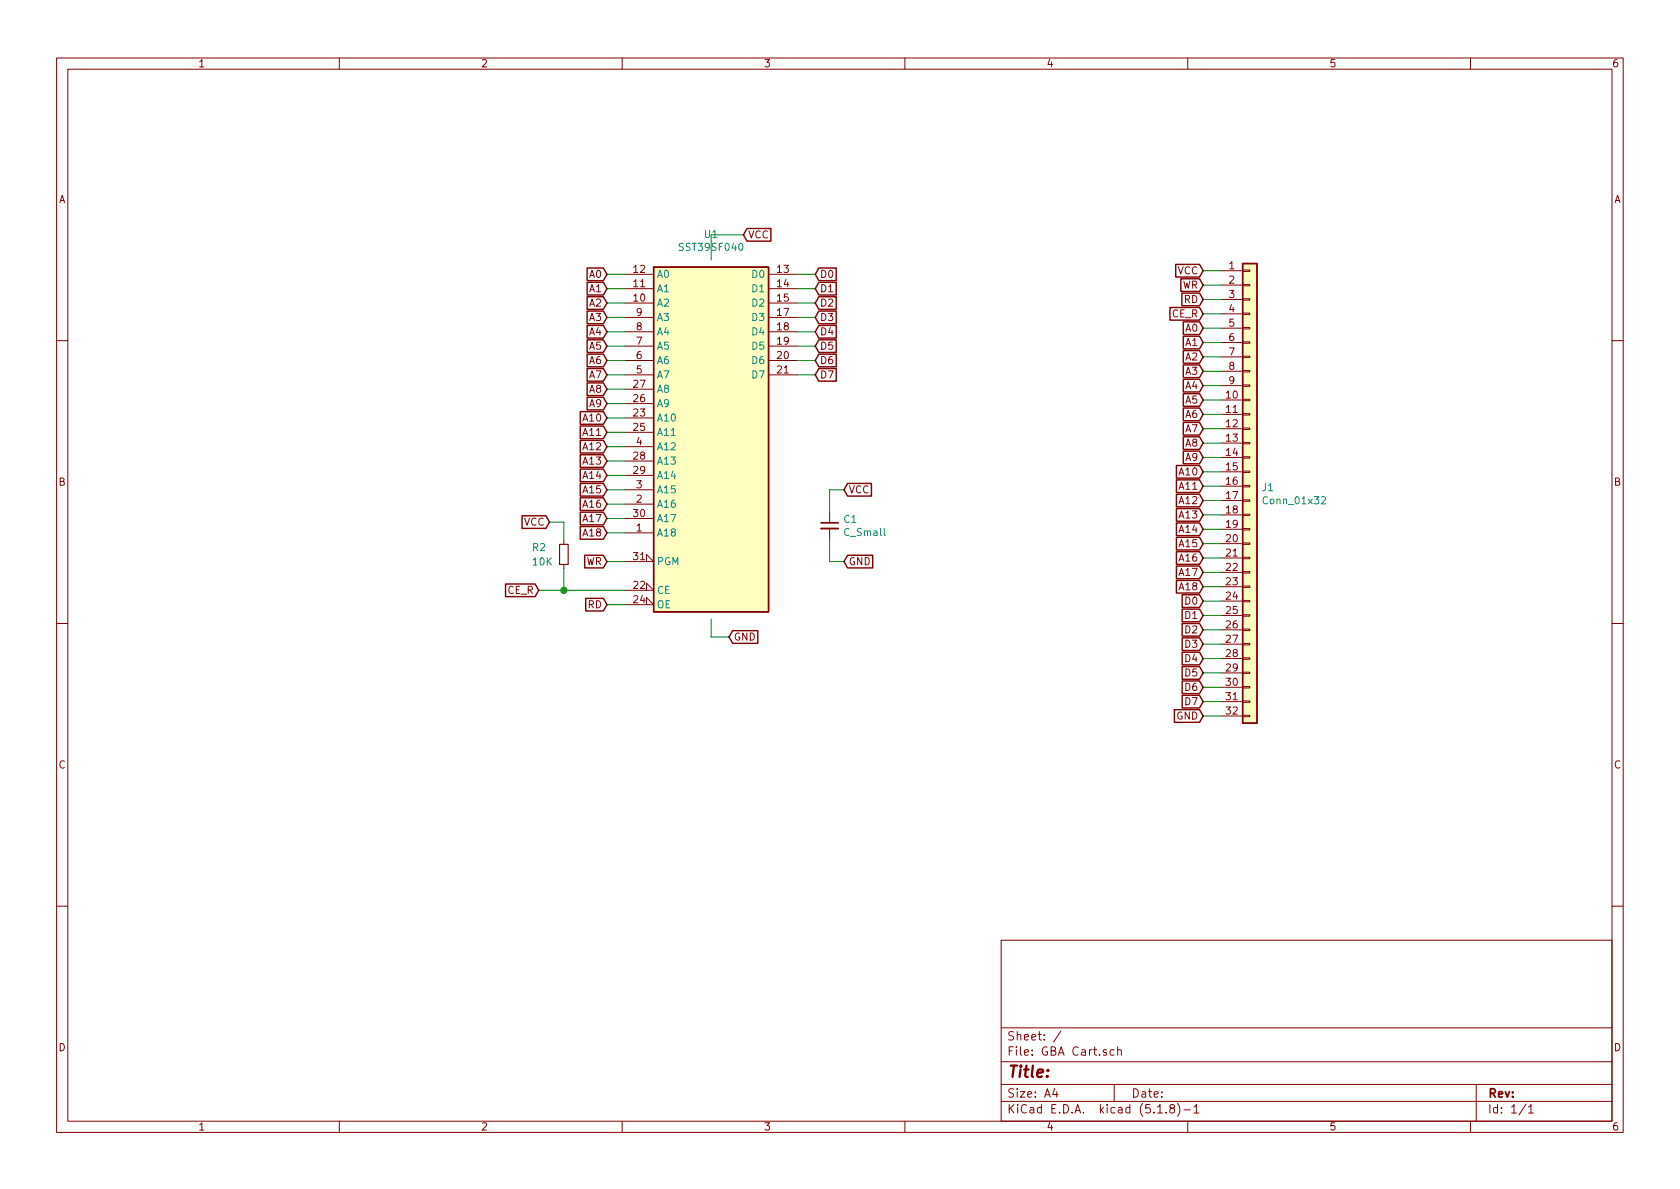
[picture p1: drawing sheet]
<svg xmlns="http://www.w3.org/2000/svg" width="297mm" height="210mm" viewBox="0 0 297 210" stroke-linecap="round" stroke-linejoin="round" font-family="sans-serif">
<g fill="none" stroke="#840000" stroke-width=".18">
<path d="M10 10.3h277v189.9h-277zM12 12.2h273v186.1h-273zM60 10.3v1.9M110 10.3v1.9M160 10.3v1.9M210 10.3v1.9M260 10.3v1.9M110.5 53.6h5.1M110.5 51h5.1M110.5 48.5h5.1M110.5 56.1h5.1M110.5 58.7h5.1"/>
<path d="M135.9 53.6h5.1M135.9 51h5.1M135.9 48.5h5.1M135.9 56.1h5.1M135.9 58.7h5.1M215.9 47.9h3.8M215.9 50.4h3.8M215.9 53h3.8M215.9 55.5h3.8M215.9 58h3.8M219.7 57.9h1.3v.3h-1.3zM219.7 55.4h1.3v.2h-1.3z"/>
<path d="M219.7 52.8h1.3v.3h-1.3zM219.7 50.3h1.3v.2h-1.3zM219.7 47.7h1.3v.3h-1.3zM10 60.2h2M110.5 61.2h5.1M110.5 63.7h5.1M110.5 66.3h5.1M110.5 73.9h5.1M110.5 76.4h5.1M110.5 71.4h5.1M110.5 68.8h5.1M110.5 79h5.1"/>
<path d="M135.9 61.2h5.1M135.9 63.7h5.1M135.9 66.3h5.1M215.9 70.7h3.8M215.9 73.3h3.8M215.9 75.8h3.8M215.9 78.4h3.8M215.9 60.6h3.8M215.9 63.1h3.8M215.9 65.7h3.8M215.9 68.2h3.8M219.7 60.4h1.3v.3h-1.3z"/>
<path d="M219.7 78.2h1.3v.3h-1.3zM219.7 75.7h1.3v.2h-1.3zM219.7 73.1h1.3v.3h-1.3zM219.7 70.6h1.3v.3h-1.3zM219.7 68.1h1.3v.2h-1.3zM219.7 65.5h1.3v.3h-1.3zM219.7 63h1.3v.2h-1.3zM285 60.2h2M99.7 95.5v.8M99.7 99.8v.8M110.5 99.3h5.1l-1.3-1.3v1.3M110.5 94.2h5.1"/>
<path d="M110.5 89.1h5.1M110.5 81.5h5.1M110.5 84.1h5.1M110.5 86.6h5.1M110.5 91.7h5.1M146.7 90.4v2.1M146.7 93.5v2M215.9 80.9h3.8M215.9 83.4h3.8M215.9 86h3.8M215.9 88.5h3.8M215.9 91.1h3.8"/>
<path d="M215.9 93.6h3.8M215.9 96.1h3.8M215.9 98.7h3.8M219.7 90.9h1.3v.3h-1.3zM219.7 93.5h1.3v.2h-1.3zM219.7 96h1.3v.3h-1.3zM219.7 98.5h1.3v.3h-1.3zM219.7 88.4h1.3v.2h-1.3zM219.7 83.3h1.3v.3h-1.3zM219.7 80.8h1.3v.2h-1.3zM219.7 85.8h1.3v.3h-1.3zM10 110.3h2"/>
<path d="M110.5 104.4h5.1l-1.3-1.3v1.3M110.5 106.9h5.1l-1.3-1.2v1.2M215.9 101.2h3.8M215.9 103.8h3.8M215.9 106.3h3.8M215.9 108.8h3.8M215.9 111.4h3.8M215.9 113.9h3.8M215.9 116.5h3.8M215.9 119h3.8M219.7 113.8h1.3v.2h-1.3zM219.7 116.3h1.3v.3h-1.3z"/>
<path d="M219.7 118.9h1.3v.2h-1.3zM219.7 101.1h1.3v.2h-1.3zM219.7 103.6h1.3v.3h-1.3zM219.7 106.2h1.3v.2h-1.3zM219.7 108.7h1.3v.3h-1.3zM219.7 111.2h1.3v.3h-1.3zM285 110.3h2M215.9 121.5h3.8M215.9 124.1h3.8M215.9 126.6h3.8M219.7 121.4h1.3v.3h-1.3zM219.7 123.9h1.3v.3h-1.3z"/>
<path d="M219.7 126.5h1.3v.2h-1.3zM10 160.2h2M177 166.3h108v32h-108zM285 160.2h2M60 198.3v1.9M110 198.3v1.9M160 198.3v1.9M177 194.8h108M177 191.8h108M177 187.8h108M177 181.8h108M186.5 192.5l-.4 1h1"/>
<path d="M186.8 193v1M187.6 182.3l-1.3 2M197 185.7l-.5-.1-.2 .3v.6l.2 .1 .5-.1M197 191.8v3M197.6 185.7h.1a.37 .37 0 0 1 .6 .1v.8M197.6 185.1v1.5M204.7 196.8h.8M206.2 196.7v.1M207.1 196l-.3-.3 .2-.3a.48 .48 0 0 1 .6 .1l-.1 .4a.52 .52 0 0 0-.6 .2 .52 .52 0 0 0 .1 .6l.4 .1 .2-.1 .1-.4-.3-.3M208.2 195.1a1.71 1.71 0 0 1 0 2.3M209.3 196.3h1.2M210 198.3v1.9"/>
<path d="M211.1 195.8l.4-.5v1.5M211.1 196.8h.9M260 198.3v1.9M261 191.8v6.5M269.8 195.2l-1.2 2M270.3 195.8l.4-.5v1.5M270.3 196.8h.8"/>
</g>
<g fill="#ffffc2" stroke="#ffffc2" stroke-width=".18">
<path d="M115.6 47.2h20.3v61h-20.3z"/>
<path d="M219.7 46.6h2.5v81.3h-2.5z"/>
</g>
<g fill="none" stroke="#840000" stroke-width=".25">
<path d="M103.8 57.6h2.9l.6 1.1-.6 1.1h-2.9zM103.8 55h2.9l.6 1.1-.6 1.1h-2.9zM103.8 52.5h2.9l.6 1.1-.6 1.1h-2.9zM103.8 49.9h2.9l.6 1.1-.6 1.2h-2.9zM103.8 47.4h2.9l.6 1.1-.6 1.1h-2.9zM115.6 47.2h20.3v61h-20.3zM132.1 40.4h4.2v2.2h-4.2l-.7-1.1zM144.8 57.6h3.1v2.2h-3.1l-.7-1.1zM144.8 55h3.1v2.2h-3.1l-.7-1.1zM144.8 52.5h3.1v2.2h-3.1l-.7-1.1zM144.8 49.9h3.1v2.3h-3.1l-.7-1.2zM144.8 47.4h3.1v2.2h-3.1l-.7-1.1z"/>
<path d="M206.9 54.4h5.2l.6 1.1-.6 1.1h-5.2zM207.9 46.8h4.2l.6 1.1-.6 1.1h-4.2zM208.8 49.3h3.3l.6 1.1-.6 1.1h-3.3zM209 51.8h3.1l.6 1.2-.6 1.1h-3.1zM209.2 59.5h2.9l.6 1.1-.6 1.1h-2.9zM209.2 56.9h2.9l.6 1.1-.6 1.2h-2.9zM219.7 46.6h2.5v81.3h-2.5zM102.6 77.9h4.1l.6 1.1-.6 1.1h-4.1zM102.6 75.3h4.1l.6 1.1-.6 1.2h-4.1zM102.6 72.8h4.1l.6 1.1-.6 1.1h-4.1zM103.8 67.7h2.9l.6 1.1-.6 1.1h-2.9zM103.8 70.3h2.9l.6 1.1-.6 1.1h-2.9z"/>
<path d="M103.8 65.2h2.9l.6 1.1-.6 1.1h-2.9zM103.8 62.6h2.9l.6 1.1-.6 1.2h-2.9zM103.8 60.1h2.9l.6 1.1-.6 1.1h-2.9zM144.8 62.6h3.1v2.3h-3.1l-.7-1.2zM144.8 65.2h3.1v2.2h-3.1l-.7-1.1zM144.8 60.1h3.1v2.2h-3.1l-.7-1.1zM209.2 72.2h2.9l.6 1.1-.6 1.1h-2.9zM209.2 74.7h2.9l.6 1.1-.6 1.1h-2.9zM209.2 77.2h2.9l.6 1.2-.6 1.1h-2.9zM209.2 79.8h2.9l.6 1.1-.6 1.1h-2.9zM209.2 69.6h2.9l.6 1.1-.6 1.2h-2.9zM209.2 67.1h2.9l.6 1.1-.6 1.1h-2.9z"/>
<path d="M209.2 64.5h2.9l.6 1.2-.6 1.1h-2.9zM209.2 62h2.9l.6 1.1-.6 1.1h-2.9zM92.3 91.2h4.2l.7 1.1-.7 1.1h-4.2zM102.6 88h4.1l.6 1.1-.6 1.2h-4.1zM102.6 85.5h4.1l.6 1.1-.6 1.1h-4.1zM102.6 83h4.1l.6 1.1-.6 1.1h-4.1zM102.6 80.4h4.1l.6 1.1-.6 1.1h-4.1zM102.6 90.6h4.1l.6 1.1-.6 1.1h-4.1zM102.6 93.1h4.1l.6 1.1-.6 1.1h-4.1zM103.4 98.2h3.3l.6 1.1-.6 1.1h-3.3zM149.9 85.5h4.2v2.2h-4.2l-.7-1.1zM149.9 98.2h4.4v2.2h-4.4l-.7-1.1z"/>
<path d="M208 82.3h4.1l.6 1.1-.6 1.2h-4.1zM208 84.9h4.1l.6 1.1-.6 1.1h-4.1zM208 87.4h4.1l.6 1.1-.6 1.1h-4.1zM208 89.9h4.1l.6 1.2-.6 1.1h-4.1zM208 92.5h4.1l.6 1.1-.6 1.1h-4.1zM208 95h4.1l.6 1.1-.6 1.2h-4.1zM208 97.6h4.1l.6 1.1-.6 1.1h-4.1zM89.4 103.3h5.2l.6 1.1-.6 1.1h-5.2zM103.6 105.8h3.1l.6 1.1-.6 1.1h-3.1zM129.5 111.5h4.5v2.3h-4.5l-.6-1.2zM208 100.1h4.1l.6 1.1-.6 1.1h-4.1zM208 102.6h4.1l.6 1.2-.6 1.1h-4.1z"/>
<path d="M209 107.7h3.1l.6 1.1-.6 1.2h-3.1zM209 105.2h3.1l.6 1.1-.6 1.1h-3.1zM209 110.3h3.1l.6 1.1-.6 1.1h-3.1zM209 112.8h3.1l.6 1.1-.6 1.1h-3.1zM209 115.3h3.1l.6 1.2-.6 1.1h-3.1zM209 117.9h3.1l.6 1.1-.6 1.1h-3.1zM207.6 125.5h4.5l.6 1.1-.6 1.1h-4.5zM209 120.4h3.1l.6 1.1-.6 1.2h-3.1zM209 123h3.1l.6 1.1-.6 1.1h-3.1z"/>
</g>
<path d="M233.7 88l.4-.2 .3 .4-.1 .2-.7 .7h.8" fill="none" stroke="#008484" stroke-width=".18"/>
<path d="M98.9 96.3h1.6v3.5h-1.6z" fill="none" stroke="#840000" stroke-width=".2"/>
<path d="M145.2 93.5h3" fill="none" stroke="#840000" stroke-width=".33"/>
<path d="M145.2 92.5h3" fill="none" stroke="#840000" stroke-width=".3"/>
<g fill="none" stroke="#008400" stroke-width=".18">
<path d="M107.3 58.7h3.2M107.3 56.1h3.2M107.3 53.6h3.2M107.3 51h3.2M107.3 48.5h3.2M131.4 41.5h-5.7v4.5M141 58.7h3.1M141 56.1h3.1M141 53.6h3.1M141 51h3.1M141 48.5h3.1M212.7 55.5h3.2"/>
<path d="M212.7 53h3.2M212.7 58h3.2M212.7 50.4h3.2M212.7 47.9h3.2M107.3 61.2h3.2M107.3 63.7h3.2M107.3 66.3h3.2M107.3 68.8h3.2M107.3 71.4h3.2M107.3 73.9h3.2M107.3 76.4h3.2M107.3 79h3.2"/>
<path d="M141 61.2h3.1M141 63.7h3.1M141 66.3h3.1M212.7 75.8h3.2M212.7 73.3h3.2M212.7 70.7h3.2M212.7 68.2h3.2M212.7 65.7h3.2M212.7 63.1h3.2M212.7 60.6h3.2M212.7 78.4h3.2M97.2 92.3h2.5v3.2"/>
<path d="M107.3 86.6h3.2M107.3 81.5h3.2M107.3 84.1h3.2M107.3 99.3h3.2M107.3 89.1h3.2M107.3 94.2h3.2M107.3 91.7h3.2M146.7 95.5v3.8h2.5M149.2 86.6h-2.5v3.8M212.7 98.7h3.2M212.7 80.9h3.2M212.7 83.4h3.2"/>
<path d="M212.7 86h3.2M212.7 88.5h3.2M212.7 91.1h3.2M212.7 93.6h3.2M212.7 96.1h3.2M95.2 104.4h15.3M99.7 100.6v3.8M107.3 106.9h3.2M125.7 109.5v3.1h3.2M212.7 103.8h3.2M212.7 119h3.2M212.7 116.5h3.2"/>
<path d="M212.7 113.9h3.2M212.7 111.4h3.2M212.7 108.8h3.2M212.7 106.3h3.2M212.7 101.2h3.2M212.7 126.6h3.2M212.7 124.1h3.2M212.7 121.5h3.2"/>
</g>
<circle cx="99.7" cy="104.4" r=".51" fill="#008400" stroke="#008400" stroke-width=".25"/>
<text font-size="2.8" fill="#840000" x="178" y="190.5">Title:</text>
<g font-size="2.1" fill="#840000">
<text x="178" y="184">Sheet: /</text>
<text x="178" y="186.7">File: GBA Cart.sch</text>
<text x="178" y="196.9">KiCad E.D.A. kicad (5.1.8)-1</text>
<text x="178" y="194.1">Size: A4</text>
<text x="200" y="194.1">Date:</text>
<text x="263" y="194.1">Rev:</text>
<text x="263" y="196.9">Id: 1/1</text>
</g>
<g font-size="1.8" fill="#840000">
<text x="35" y="11.9">1</text>
<text x="85" y="11.9">2</text>
<text x="135" y="11.9">3</text>
<text x="185" y="11.9">4</text>
<text x="235" y="11.9">5</text>
<text x="285" y="11.9">6</text>
<text x="10.4" y="35.9">A</text>
<text x="285.4" y="35.9">A</text>
<text x="132.2" y="42.2">VCC</text>
<text x="217.3" y="47.6">1</text>
<text x="104.3" y="51.7">A1</text>
<text x="104.3" y="49.1">A0</text>
<text x="112.1" y="53.3">10</text>
<text x="112.1" y="50.8">11</text>
<text x="112.1" y="48.3">12</text>
<text x="137.5" y="48.3">13</text>
<text x="137.5" y="50.8">14</text>
<text x="137.5" y="53.3">15</text>
<text x="144.9" y="51.7">D1</text>
<text x="144.9" y="49.1">D0</text>
<text x="208.2" y="48.5">VCC</text>
<text x="209" y="51">WR</text>
<text x="209.4" y="53.6">RD</text>
<text x="217.3" y="50.2">2</text>
<text x="217.3" y="52.7">3</text>
<text x="104.3" y="59.3">A4</text>
<text x="104.3" y="56.8">A3</text>
<text x="104.3" y="54.2">A2</text>
<text x="112.5" y="58.4">8</text>
<text x="112.5" y="55.9">9</text>
<text x="137.5" y="55.9">17</text>
<text x="137.5" y="58.4">18</text>
<text x="144.9" y="59.3">D4</text>
<text x="144.9" y="56.8">D3</text>
<text x="144.9" y="54.2">D2</text>
<text x="207.2" y="56.1">CE_R</text>
<text x="209.7" y="58.7">A0</text>
<text x="217.3" y="55.2">4</text>
<text x="217.3" y="57.8">5</text>
<text x="104.3" y="64.4">A6</text>
<text x="104.3" y="61.8">A5</text>
<text x="112.5" y="63.5">6</text>
<text x="112.5" y="61">7</text>
<text x="137.5" y="61">19</text>
<text x="137.5" y="63.5">20</text>
<text x="144.9" y="64.4">D6</text>
<text x="144.9" y="61.8">D5</text>
<text x="209.7" y="63.7">A2</text>
<text x="209.7" y="61.2">A1</text>
<text x="217.3" y="60.3">6</text>
<text x="217.3" y="62.9">7</text>
<text x="217.3" y="65.4">8</text>
<text x="104.3" y="69.5">A8</text>
<text x="104.3" y="66.9">A7</text>
<text x="112.1" y="71.1">26</text>
<text x="112.1" y="68.6">27</text>
<text x="112.5" y="66">5</text>
<text x="137.5" y="66">21</text>
<text x="144.9" y="66.9">D7</text>
<text x="209.7" y="71.4">A5</text>
<text x="209.7" y="68.8">A4</text>
<text x="209.7" y="66.3">A3</text>
<text x="216.8" y="70.5">10</text>
<text x="217.3" y="67.9">9</text>
<text x="103.3" y="77.1">A11</text>
<text x="103.3" y="74.5">A10</text>
<text x="104.3" y="72">A9</text>
<text x="112.1" y="73.7">23</text>
<text x="112.1" y="76.2">25</text>
<text x="209.7" y="73.9">A6</text>
<text x="209.7" y="76.4">A7</text>
<text x="216.8" y="73">11</text>
<text x="216.8" y="75.6">12</text>
<text x="103.3" y="82.2">A13</text>
<text x="103.3" y="79.6">A12</text>
<text x="112.1" y="81.3">28</text>
<text x="112.1" y="83.8">29</text>
<text x="112.5" y="78.7">4</text>
<text x="209.7" y="79">A8</text>
<text x="209.7" y="81.5">A9</text>
<text x="216.8" y="78.1">13</text>
<text x="216.8" y="80.6">14</text>
<text x="216.8" y="83.2">15</text>
<text x="10.4" y="85.9">B</text>
<text x="103.3" y="89.8">A16</text>
<text x="103.3" y="87.2">A15</text>
<text x="103.3" y="84.7">A14</text>
<text x="112.5" y="88.9">2</text>
<text x="112.5" y="86.4">3</text>
<text x="150" y="87.2">VCC</text>
<text x="208.7" y="84.1">A10</text>
<text x="208.7" y="86.6">A11</text>
<text x="208.7" y="89.1">A12</text>
<text x="216.8" y="85.7">16</text>
<text x="216.8" y="88.3">17</text>
<text x="285.4" y="85.9">B</text>
<text x="92.6" y="93">VCC</text>
<text x="103.3" y="92.3">A17</text>
<text x="103.3" y="94.9">A18</text>
<text x="112.1" y="91.4">30</text>
<text x="112.5" y="94">1</text>
<text x="208.7" y="91.7">A13</text>
<text x="208.7" y="94.2">A14</text>
<text x="216.8" y="90.8">18</text>
<text x="216.8" y="93.3">19</text>
<text x="216.8" y="95.9">20</text>
<text x="103.6" y="99.9">WR</text>
<text x="112.1" y="99.1">31</text>
<text x="150" y="99.9">GND</text>
<text x="208.7" y="96.8">A15</text>
<text x="208.7" y="99.3">A16</text>
<text x="208.7" y="101.8">A17</text>
<text x="216.8" y="98.4">21</text>
<text x="216.8" y="101">22</text>
<text x="89.7" y="105">CE_R</text>
<text x="104" y="107.6">RD</text>
<text x="112.1" y="104.1">22</text>
<text x="112.1" y="106.7">24</text>
<text x="208.7" y="104.4">A18</text>
<text x="209.7" y="106.9">D0</text>
<text x="216.8" y="103.5">23</text>
<text x="216.8" y="106">24</text>
<text x="129.7" y="113.3">GND</text>
<text x="209.7" y="109.5">D1</text>
<text x="209.7" y="112">D2</text>
<text x="216.8" y="108.6">25</text>
<text x="216.8" y="111.1">26</text>
<text x="216.8" y="113.7">27</text>
<text x="209.7" y="114.5">D3</text>
<text x="209.7" y="117.1">D4</text>
<text x="209.7" y="119.6">D5</text>
<text x="216.8" y="116.2">28</text>
<text x="216.8" y="118.7">29</text>
<text x="209.7" y="122.2">D6</text>
<text x="209.7" y="124.7">D7</text>
<text x="216.8" y="121.3">30</text>
<text x="216.8" y="123.8">31</text>
<text x="208" y="127.2">GND</text>
<text x="216.8" y="126.4">32</text>
<text x="10.4" y="135.9">C</text>
<text x="285.4" y="135.9">C</text>
<text x="10.4" y="185.9">D</text>
<text x="285.4" y="185.9">D</text>
<text x="35" y="199.9">1</text>
<text x="85" y="199.9">2</text>
<text x="135" y="199.9">3</text>
<text x="185" y="199.9">4</text>
<text x="235" y="199.9">5</text>
<text x="285" y="199.9">6</text>
</g>
<g font-size="1.8" fill="#008484">
<text x="120.4" y="44.4">SST39SF040</text>
<text x="124.6" y="42.1">U1</text>
<text x="116.1" y="51.7">A1</text>
<text x="116.1" y="49.1">A0</text>
<text x="133.1" y="49.1">D0</text>
<text x="133.1" y="51.7">D1</text>
<text x="116.1" y="54.2">A2</text>
<text x="116.1" y="59.3">A4</text>
<text x="116.1" y="56.8">A3</text>
<text x="133.1" y="54.2">D2</text>
<text x="133.1" y="56.8">D3</text>
<text x="133.1" y="59.3">D4</text>
<text x="116.1" y="64.4">A6</text>
<text x="116.1" y="61.8">A5</text>
<text x="133.1" y="61.8">D5</text>
<text x="133.1" y="64.4">D6</text>
<text x="116.1" y="69.5">A8</text>
<text x="116.1" y="66.9">A7</text>
<text x="133.1" y="66.9">D7</text>
<text x="116.1" y="74.5">A10</text>
<text x="116.1" y="77.1">A11</text>
<text x="116.1" y="72">A9</text>
<text x="116.1" y="82.2">A13</text>
<text x="116.1" y="79.6">A12</text>
<text x="116.1" y="89.8">A16</text>
<text x="116.1" y="84.7">A14</text>
<text x="116.1" y="87.2">A15</text>
<text x="223.2" y="86.9">J1</text>
<text x="223.6" y="89.2">Conn_01x32</text>
<text x="116.1" y="94.9">A18</text>
<text x="116.1" y="92.3">A17</text>
<text x="149.2" y="92.5">C1</text>
<text x="149.4" y="94.8">C_Small</text>
<text x="94.2" y="97.5">R2</text>
<text x="94.3" y="100">10K</text>
<text x="116.1" y="99.9">PGM</text>
<text x="116.1" y="105">CE</text>
<text x="116.1" y="107.6">OE</text>
</g>
</svg>
